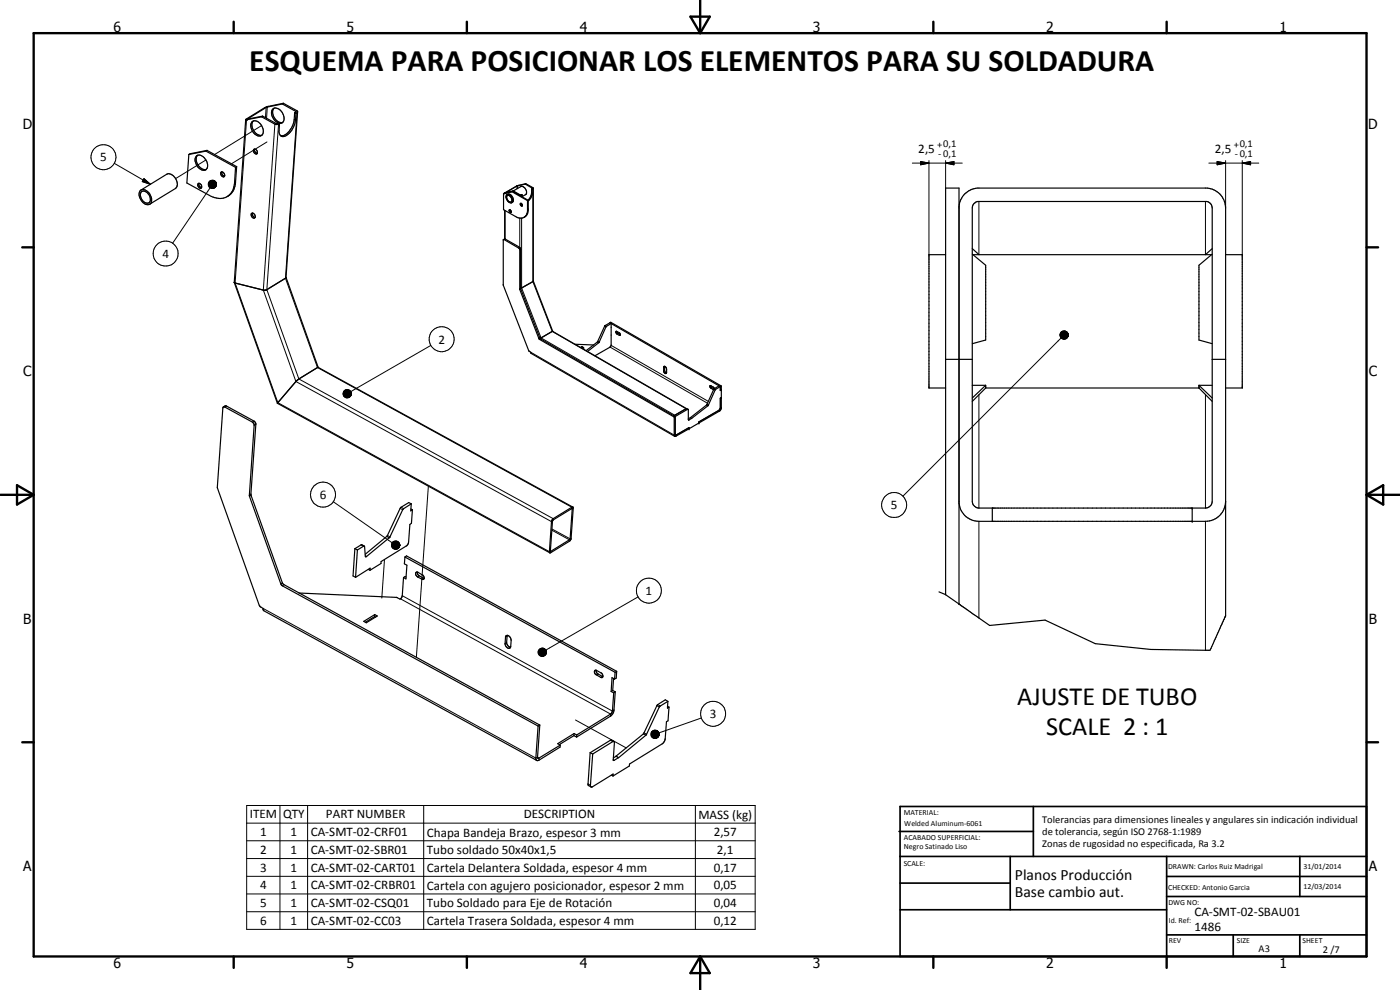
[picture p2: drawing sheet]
<svg xmlns="http://www.w3.org/2000/svg" width="420mm" height="297mm" viewBox="0 0 420 297" stroke-linecap="round" stroke-linejoin="round" font-family="sans-serif">
<g fill="none" stroke="#000" stroke-width=".35">
<path d="M73.7 35.9l-3.4 48.9M74.3 35.7h-.1M76 36.3a2.88 2.88 0 0 1 2.6 4.3M76 36.3a1.82 1.82 0 0 0-.4 2.7 2.66 2.66 0 0 0 2.6 1.8l.4-.2M76 36.3a2.9 2.9 0 0 0 2.6 4.3M78.5 35.1l4 2.2h.9l.5-.3M78.5 35.1l-4.8 .8M78.8 34.8l4.1 2.3 .6-.3M78.8 34.8l-.3 .3M78.8 34.8l-4.6 .9M80.2 32.1l-5.9 3.6M80.2 32.1h.1"/>
<path d="M82.2 32.5a2.88 2.88 0 0 0 2.7 4.2M83.5 36.9a2.96 2.96 0 0 1-1.6-4.2 2.27 2.27 0 0 1 3 1.5 1.75 1.75 0 0 1-.6 2.8h-.6M83.5 36.8l.4 .2M83.9 37l-.2 2.5 .6 1.3M84.7 31.2l4.1 2.2-.4 .4M84.7 31.2l-4.5 .9M85 31l4.2 2.3 .1 .3-.5 .4M85 31l-.3 .2M85 31l-5.6 1.3-5.7 3.6M88.4 33.8a7.4 7.4 0 0 1-2.2 6.2l-.9 .6-1.1 .1M88.4 33.8l.4 .2M88.8 34l-.1 2.1a5.6 5.6 0 0 1-3.7 4.9l-.7-.2"/>
<path d="M89.3 33.6l-3.5 49.6M42.1 57.1a2.25 2.25 0 0 1 3.2 1.8 1.55 1.55 0 0 1-.4 2.4 1.55 1.55 0 0 1-2.2-.8 2.59 2.59 0 0 1-.6-3.4zM42.3 57l7.7-4.7a2.78 2.78 0 0 1 3.2 3.4l-.5 .9-7.8 4.7M42.4 57.6a1.9 1.9 0 0 1 2.7 1.8 1.16 1.16 0 0 1-.5 1.5 1.16 1.16 0 0 1-1.6-.5 2.45 2.45 0 0 1-.6-2.8zM56.7 46.4l-.6 8.5 6.8 3.7a4.9 4.9 0 0 0 7.7-3.3l.4-5.3M59 46.8a2.26 2.26 0 0 1 3 1.5 1.75 1.75 0 0 1-.7 2.8 2.99 2.99 0 0 1-2.3-4.3zM59.3 46.6a2.9 2.9 0 0 0 2.6 4.2M59.7 55a1 1 0 0 0 .8 1.3M59.7 55h-.1a.81 .81 0 0 0-.1 1 .81 .81 0 0 0 1 .3M59.7 55a1.02 1.02 0 0 1 .8 1.3M61.8 45.3l-5.1 1.1M61.8 45.3l8.9 4.9"/>
<path d="M62.1 45.1l-5.4 1.3M62.1 45.1l-.3 .2M62.1 45.1l8.9 4.9M66.6 51.6a1.07 1.07 0 0 0 .8 1.3M66.6 51.6a.77 .77 0 0 0-.2 1 .77 .77 0 0 0 1 .3M66.6 51.6a1.02 1.02 0 0 1 .8 1.3M68.6 58.8l-.4 .2M70.7 50.2l-.5 5.8-.3 1.1-1.2 1.5M71 50l-.3 .2M76.1 44.9a.79 .79 0 0 1 1 .3 .79 .79 0 0 1-.2 1 1.04 1.04 0 0 1-.8-1.3zM76.4 44.7a1.05 1.05 0 0 0 .8 1.3M151.1 58.1v4.8l3.6 2a2.35 2.35 0 0 0 2.5 .4 2.35 2.35 0 0 0 1.3-2.2v-3"/>
<path d="M151.5 57.9v.1M151.5 57.9h.1M151.6 57.8l-.1 .1M151.8 57.8h.1M152 58.5a1.57 1.57 0 0 1 1.6 .7 1.57 1.57 0 0 1 0 1.6 1.68 1.68 0 0 1-1.6-2.3zM152.1 58.8l.1-.1a1.17 1.17 0 0 1 1.4 1.2v.4a1.02 1.02 0 0 1-1.1 0 1.02 1.02 0 0 1-.5-1.1zM152.1 58.4a1.16 1.16 0 0 1 1.8 .9l.2 .9-.6 .6M153.7 57.5l-2.6 .6M153.7 57.5l4.6 2.7M153.9 57.4l2.2 1.3 .6-.2M153.9 57.4l-2.4 .5M153.9 57.4l-2.8 .7"/>
<path d="M153.9 57.4l-.2 .1M153.9 57.4l4.6 2.7M154 57.3l2.2 1.2h.5M154 57.3l-.1 .1M154 57.3l-2.2 .5M156.4 55.9l-.1 .1M156.4 55.9a1.67 1.67 0 0 1 1.4 2.4M156.4 55.9l-2.3 1.4M156.7 58.5v.6M157.6 55.2l2.2 1.3M157.6 55.2l-2.5 .6-3.3 2M157.8 55.1l2.3 1.4v27.9l-3.9 2.1"/>
<path d="M157.8 58.3l-.1 .1M157.8 55.1l-.2 .1M157.8 55.1l-2.7 .7-3.5 2M157.8 58.3l-1.1 .7M159.5 56.7v1.7l-1.1 1.7M159.5 56.7l.2 .1M159.7 56.8l-.1 2-1.1 1.5M159.8 56.5h.1M159.8 56.5l-.3 .2M160.1 56.6l-.4 .2M75.5 64.1a.77 .77 0 0 1 1 .3 .77 .77 0 0 1-.4 1l-.7-.6zM75.8 63.9v.8l.7 .6"/>
<path d="M151.1 71.9l4.8 2.8 .1 12.2 5.8 14.9 40.5 23.3M151.1 71.9l-.1 13.7 7.7 19.7 .7 .7 43.1 24.9M151.5 71.7l4.5 2.5 .2 .4v11.9M151.5 71.7l-.4 .2M151.5 63.1v8.6M152.9 63a.42 .42 0 0 1 .4 .2 .42 .42 0 0 1-.1 .6l-.3-.3zM152.9 63h-.1M153 62.9l.4 .8M153.2 63l.2 .4M156.2 61a.49 .49 0 0 1 .5 .3 .49 .49 0 0 1-.1 .5l-.4-.3zM156.4 61l.1 .5 .2 .2M157.7 64.9l-.4 .3"/>
<path d="M158.3 60.2v3.5l-.7 1.2M158.5 60.1l-.2 .1M283.8 76.4h-5v40h5M287.8 61.9a6 6 0 0 1 5.5-5.5h69a6 6 0 0 1 5.5 6v122.5l-4.7 10.2-17.8-.2-16.6-1.8-15.1-7-16.6 1.6-9.2-6.4v-124.9h-4v122M291.8 76.2l4 3.4v22.4l-4 1.1M291.8 74.6l2 1.8M292 76.4h71.5M292.4 61l1.1-.5h68.6a1.99 1.99 0 0 1 1.7 1.9v88a2.07 2.07 0 0 1-2 2h-68a2.09 2.09 0 0 1-2-2v-88l.1-.6zM363.8 74.6l-2 1.8M363.8 76.2l-4 3.4v22.4l4 1.1M367.8 76.4h5v40h-5M70.3 84.8l13 36.2"/>
<path d="M85.8 83.2l-5.8 3.8-.6 .1-9.1-2.3M85.8 83.2l9.7 27M156.2 86.5l5.9 15.1M160.1 84.3l5.8 15.1M165.9 99.4l-3.8 2.2M165.9 99.4h.1M165.9 99.4l40.1 23.2M183 96.9l33.2 19.1M183 96.9l.3-.2 33.2 19.1M183 96.9l-1.5 .9-2.1 4.7-3.5 2.7M183 96.9l.4 .2M183.4 97.1v6.5l-.2 .4-4.6 2.7"/>
<path d="M183.4 97.1l-1.5 .9-2.1 4.7-3.5 2.8M184.9 99.4l1.1 .5 .1 .7-1-.4zM185.1 99.4l.2 .5 .9 .6M95.5 110.2l-6.4 4-5.8 6.8M95.5 110.2l76.4 41.9M162.1 101.6l40.5 23.4M172.6 103.3l5.5 .2M174.7 104l-.5 .2M174.7 104h.1M174.7 104l.4 .3M175.1 104.3l.1 .5M175.1 104.3l-.5 .1"/>
<path d="M199.2 110a.68 .68 0 0 1 .9 .7v1.1l-.3 .3-.6-.5zM199.5 109.9v1.4l.5 .6M213.3 115.7l.1 .4 .9 .6M214.1 116.9h.1M214.3 116.6l-2.2 4.9-5.5 4.1M214.4 116.6l-.4-.5-.9-.4v.5l1 .7M216.2 116v1.2l.3-.2M216.2 116l-1.5 .8-2.2 5-5.8 4.2-.2-3.1M216.2 116l-.4-.2-1.5 .8M216.5 115.8v6.5l-.2 .6-.2 .4-6.3 3.6M216.5 119.3l-.3 .2-.1 3.4M216.5 117l-.3 .1"/>
<path d="M216.5 115.8l-.3 .2M283.8 107.8h8M291.8 115.6h4M295.8 116.4h64M295.8 115.6l-4 3.8M295.8 115.6v.8M295.8 116.4l-4 4M359.8 115.6h4M359.8 115.6v.8M359.8 115.6l4 3.8M359.8 116.4l4 4M363.8 107.8h4"/>
<path d="M67 122.1l.5-.3h.5l8.3 4.6 .4 .6-1.4 21.6 9.7 26.6 77 42.4M67.1 122.1l8.7 4.6 .4 .6-1.4 21.5 9.6 26.7 77.1 42.3M67.1 122.1l-.2 .3-1.7 23.9 12.8 35.6 .9 .6 .3 .8 81.9 44.9M83.3 121h.1M83.3 121l81.7 44.9M202.3 125.1v5.6l.2 .2M202.6 125v5.3l.3 .2M202.6 125l-.3 .1M202.6 125v5.3l.2 .2M202.6 130.4l.2 .1M203 130.5h-.1M205.9 122.6l-3.4 2"/>
<path d="M205.9 122.6l.6 .3M205.9 122.6l-3.6 2.2 .3 .2M206.5 122.9l-3.9 2.1M206.8 128.7l-4.3 2.2M206.8 128.7v-.4l-3.9 2.3M209.8 126.9l-3 1.8M216.1 122.9l-6.3 3.7v.3M216.1 122.8l-6.3 3.8M216.2 122.5l-.1 .3M123.3 152.7l.5 .3M123.4 151.2l-2.5 1.8-3.9 8.2-7.1 5.8-.3-.1-.3-3M123.4 151.2l-.7-.4-2.5 1.6-4 8.4-6.6 5.5"/>
<path d="M123.4 151.2l-.1 2.1 .5-.3M123.8 153l-.3 4-.5 .4-.4 5.2-.3 .8-7.9 5.1-.1 .6-3.3 2M165.9 155.7l6-3.6-.5 9.7-.5 .6-5.9 3.5-.1-.4 .6-9.1zM171.7 152.6l-5.7 3.4-.2 .3-.5 9.1M171.7 152.6h.1M171.7 152.6v.1M171.7 152.7l-.6 9.1-5.8 3.6M171.7 152.7h.1M297.8 152.4v4M357.8 152.4v4M367.8 150.4a6.1 6.1 0 0 1-6 6h-68a6 6 0 0 1-6-5.4M106.5 164.6l-.6 8.2 .8 .4"/>
<path d="M106.5 164.6l.8 .4M107.3 165l-.6 8.2M109.3 163.9l-.9-.5-1.9 1.2M109.3 163.9l-2 1.1M110.6 170.9l.4 .2M111 171.1l.1-.6-4.4 2.7M121.1 173.3l-.4 5.4-.1 .6-.6 .4-1-.5-29.3-1.3M121.5 167.1l-.1 2.1 .7 .4-.3 4.1-.7-.4M121.5 167.1l63.1 34.6M121.5 167.1l.5-.3 63.1 34.6M121.9 173.1l-.3-.1-.5 .3M124.8 171.7h.6l1.5 .9 .3 .5v.6l-.4 .2-1.5-.8-.5-.6z"/>
<path d="M125.3 171.7v.5l.3 .5 1.7 .9M165.3 165.4h.1M281.8 177.6l1.9 .8M283.7 178.4h.1M283.8 178.4l4 2.8M109.2 186.4l3.3-2 .7 .4-3.3 2.1zM112.4 185l-2.7 1.7M112.4 185l.3 .2M112.5 184.4l-.1 .6M151.8 190.8a1.17 1.17 0 0 1 1.6 1.4l-.1 1.8a.81 .81 0 0 1-.9 .5 .81 .81 0 0 1-.7-.8zM152.3 190.6l-.3 2.1a1.68 1.68 0 0 0 1.2 1.5M367.8 184.8h.1"/>
<path d="M161.5 217.8l-.7 9.7 .1 .5 .3 .2 .5-.1 6.4-3.9v-.6M162 217.6l-.6 9.9h.2l6.5-3.9M162 217.6l-.5 .2M178.5 201.2l.4-.1 1.5 .8a.85 .85 0 0 1 .2 1.4l-1.6-.8a.97 .97 0 0 1-.5-1.3zM178.9 201.1l.1 .5a3.2 3.2 0 0 0 1.9 1.4M183.4 207.5l.8 .4M183.9 207.2l-.5 .3M183.9 207.2l.7 .4M184.1 203.6l-.2 3.6M184.2 207.9l-.4 5.5-.4 .8-10.3 6.3M184.4 203.8l-.7-.5-.3 4.2M184.6 201.7l-.2 2.1"/>
<path d="M184.6 207.6l-.3 5.4-.7 1.5-10.6 6.6M184.6 207.6l-.4 .3M185.1 201.4l-.2 2.1-.5 .3M185.1 201.4l-.5 .3M200.3 211.9l.5 .3M200.4 210.4l-2.5 1.7-4.1 8.5-8.1 6.7-1.6 .8 .3-5.3-.2-.4-6.3 3.8M200.4 210.4l-.7-.4-2.5 1.6-4.1 8.6-9 7.2M200.4 210.4l-.1 2.1 .5-.3M200.8 212.2l-.3 4.1-.5 .2-.4 5.2-.5 1.2-10.2 6.3v.6l-4.9 3M172.2 220.7l.8 .4M172.2 220.7l-4.3 2.7M172.3 220.1l-4.9 3 .7 .5"/>
<path d="M172.3 220.1l.8 .4M172.3 220.1l-.1 .6M173.1 220.5l-.1 .6M177.1 225.8l.8 .4M177.1 225.8l-.6 9.7 .9 .6M177.9 226.2l-.7 9.8 .6 .1 6.2-3.9v.6M183.5 232.6l.5 .2M184.2 222.5l-.9-.5-6.2 3.8"/>
</g>
<g fill="#000">
<circle cx="73.7" cy="35.9" r=".18"/>
<circle cx="74.2" cy="35.7" r=".18"/>
<circle cx="151.5" cy="57.9" r=".18"/>
<circle cx="151.8" cy="57.8" r=".18"/>
<circle cx="216.5" cy="119.3" r=".18"/>
<circle cx="216.5" cy="117" r=".18"/>
<circle cx="202.3" cy="124.8" r=".18"/>
<circle cx="206.8" cy="128.7" r=".18"/>
<circle cx="209.8" cy="126.9" r=".18"/>
<circle cx="357.8" cy="152.4" r=".18"/>
<circle cx="357.8" cy="156.4" r=".18"/>
</g>
<g fill="none" stroke="#000" stroke-width=".3">
<path d="M74 35.9l-3.4 49 12.8 35.9 81.5 44.7M74.3 35.7h.1M78.5 37.7l-14.1 8.7M79.9 32.3l-.2 3M80.2 32.1l-.2 3.4M82.5 37.3l-3.5 49.7 9.8 27.5 76.7 42M83.6 37.3l-3.5 49.6 9.6 26.8 76.3 41.9M88.3 35.9l.4 .2M88.7 33.4v.3M89.1 33.8l-3.4 49.7 9.6 26.8 76.3 41.9M34.3 49l10.8 6.3M43.2 53.6l1.9 1.7-2.4-.8z"/>
<path d="M61.8 48l-9.1 5.6M62.5 55.2l2.5 .1-2.5 .2zM62.5 55.5l2.5-.2-2.4 .4zM62.5 55.3h2.5M62.6 54.9l2.4 .4-2.5-.1zM62.6 55.7l2.4-.4-2.3 .7zM62.7 54.7l2.3 .6-2.4-.4zM62.7 56l2.3-.7-2.2 .9zM62.8 54.4l.2-.1 2 1zM62.8 54.4l2.2 .9-2.3-.6zM62.8 56.2l2.2-.9-2 1zM63 54.3l.3-.2 1.7 1.2z"/>
<path d="M63 56.3l2-1-1.7 1.2zM63.1 56.3l-11.3 16.7M63.3 54.1h.2l1.5 1.2zM63.3 56.5l1.7-1.2-1.5 1.3zM63.5 54.1h.3l1.2 1.2zM63.5 56.6l1.5-1.3-1.2 1.3zM63.8 54.1h.3l.9 1.2zM64.1 54.1l.9 1.2zM64.3 54.2l.7 1.1zM64.5 54.4l.5 .9zM64.7 54.6l.3 .7zM64.9 54.8l.1 .5z"/>
<path d="M65 55.3l-.9 1.2-.3 .1zM65 55.3l-.7 1.1-.2 .1zM65 55.3l-.7 1.1zM65 55.3l-.5 1zM65 55.3l-.3 .7zM65 55.3l-.1 .5zM65 55.3v.3zM70.7 54.7l-.3 .2M80.1 42.6l-10.6 6.5M151.8 57.8h.1M155.1 55.8v.8M155.4 55.8v.8"/>
<path d="M156.5 58.6v.4M159.5 57.8l.2 .1M159.7 56.4v.2M159.9 56.7v27.8l5.8 14.9 40.6 23.5M273.8 48.9h15M276.3 48.5l2.5 .4-2.5 .5zM278.8 48.2v28.2M283.8 48.9l2.5-.4v.9zM283.8 48.2v8.2M362.8 48.9h15M365.3 48.5l2.5 .4-2.5 .5zM367.8 48.2v14.2"/>
<path d="M372.8 48.9l2.5-.4v.9zM372.8 48.2v28.2M151.6 63.2v8.5l-.3 .2M156 65.4v8.8l-.4 .2M156.2 74.8l-.2 .1M156.5 61.1v.5M156.5 65.4v21l5.9 15 40.1 23.2M158.5 62.7l-.2 .2M293.8 60.5v15.9M361.8 60.5v15.9M156.2 86.5l-.2 .2M156.3 86.7l-.3 .2"/>
<path d="M181.5 97.8l.4 .3M181.6 97.7l.4 .2M185.5 100l-.4 .2M318.3 99.9l2.3 .6-2.4-.4zM318.4 99.7l.2-.2 2 1zM318.4 99.7l2.2 .8-2.3-.6zM318.6 99.5l.3-.1 1.7 1.1zM318.9 99.4l.2-.1 1.5 1.2zM319.1 99.3h.3l1.2 1.2zM319.4 99.3h.3l.9 1.2zM319.7 99.3l.9 1.2zM319.9 99.4l.7 1.1z"/>
<path d="M320.2 99.6l.4 .9zM320.3 99.7l.3 .8zM320.5 100l.1 .5zM102.9 118l2.5 .2-2.5 .1zM102.9 118.3l2.5-.1-2.4 .3zM102.9 118.2h2.5M103 117.7l2.4 .5-2.5-.2zM103 118.5l2.4-.3-2.3 .6zM103.1 117.5l2.3 .7-2.4-.5zM103.1 118.8l2.3-.6-2.1 .8zM103.3 117.3l.2-.2 1.9 1.1zM103.3 117.3l2.1 .9-2.3-.7z"/>
<path d="M103.3 119l2.1-.8-1.9 1zM103.5 117.1l.2-.1 1.7 1.2zM103.5 119.2l1.9-1-1.7 1.1zM103.7 117l.3-.1 1.4 1.3zM103.7 119.3l1.7-1.1-1.4 1.2zM104 116.9h.3l1.1 1.3zM104 119.4l1.4-1.2-1.1 1.2zM104.3 116.9l1.1 1.3zM104.5 117h.3l.6 1.2zM104.8 117l.6 1.2zM105 117.2l.4 1zM105.2 117.4l.2 .8z"/>
<path d="M105.3 117.6l.1 .6zM105.4 118.2l-.9 1.1-.2 .1zM105.4 118.2l-.9 1.1zM105.4 118.2l-.6 1.1zM105.4 118.2l-.4 .9zM105.4 118.2l-.2 .7zM105.4 118.2l-.1 .5zM105.4 118.2v.2zM129.3 103.6l-24 13.9M159.2 105.7l43.1 24.9 .3-.3M162 101.3l-.3 .2M162.3 101.7l-.3 .2"/>
<path d="M174.6 104.1l.4 .2M179.3 102.6l.4 .2M179.4 102.4l.4 .3M183.1 104.1l29.2 16.9M183.4 103.6l29.2 16.8M186.1 100.4l-.3 .2M199.5 111.1l-.3 .2M199.5 110.1l-.3 .1M213.6 116.3l-.3 .2M214 116.9l.2-.1 .4 .2M214.4 116.6l.4 .2M293.8 118.4v34"/>
<path d="M318.1 100.4l2.5 .1-2.5 .1zM318.1 100.6l2.5-.1-2.4 .4zM318.1 100.5h2.5M318.2 100.1l2.4 .4-2.5-.1zM318.2 100.9l2.4-.4-2.3 .7zM318.3 101.2l2.3-.7-2.2 .9zM318.4 101.4l2.2-.9-2 1.1zM318.5 101.4l-47.5 47.5M318.6 101.6l2-1.1-1.7 1.2zM318.9 101.7l1.7-1.2-1.5 1.3zM319.1 101.8l1.5-1.3-1.2 1.3zM320.6 100.5l-.9 1.2-.3 .1z"/>
<path d="M320.6 100.5l-.7 1.1-.2 .1zM320.6 100.5l-.7 1.1zM320.6 100.5l-.4 1zM320.6 100.5l-.3 .8zM320.6 100.5l-.1 .5zM320.6 100.5v.3zM361.8 118.4v34M68 121.8l-.5 .3M76.3 126.4l-.5 .3M76.8 127.3l-.5 .3M202.6 130.2h.1M202.9 130.5v.4"/>
<path d="M206.6 125.9l.2 .1M207.2 125.3l.3 .3M207.2 125.3l.4 .2M212 121.5l.5 .3M212.2 121.3l.4 .3M215.8 123l.1 .1M215.9 123.1v.3M216.1 122.5l.1 .1M216.5 122.3l-.3 .3M75.3 148.3l-.5 .3M75.3 148.6l-.4 .3M100 150.5l17.7 12.4"/>
<path d="M120.1 152.5l.8 .5M120.4 152.2l.7 .4M128.6 145.9l-3.6 51.3M165.6 159.1l5.3 2.9M165.6 158.7l5.5 3M171.6 152.6l.1 .1M293.8 156.4v29M361.8 156.4v38.7M84.7 174.9l-.4 .3M85.2 175.4l-.5 .4M108.4 163.5l.7 .4M109.6 166.8l.4 .2"/>
<path d="M115.4 167.9l-.8 11.6M116.1 161l.7 .4M116.3 160.7l.7 .4M117.5 163.4l2.5 .2-2.5 .1zM117.5 163.7l2.5-.1-2.5 .4zM117.5 163.6h2.5M117.5 163.2l2.5 .4-2.5-.2zM117.5 164l2.5-.4-2.4 .6zM117.6 162.9l2.4 .7-2.5-.4zM117.6 164.2l2.4-.6-2.2 .8zM117.8 162.7l.2-.2 2 1.1zM117.8 162.7l2.2 .9-2.4-.7z"/>
<path d="M117.8 164.4l2.2-.8-2 1zM118 162.5l.3-.1 1.7 1.2zM118 164.6l2-1-1.7 1.1zM118.3 162.4l.2-.1 1.5 1.3zM118.3 164.7l1.7-1.1-1.5 1.2zM118.5 162.3h.3l1.2 1.3zM118.5 164.8l1.5-1.2-1.2 1.2zM118.8 162.3h.3l.9 1.3zM119.1 162.3l.9 1.3zM119.3 162.5l.7 1.1zM119.5 162.6l.5 1zM119.7 162.8l.3 .8z"/>
<path d="M119.8 163l.2 .6zM120 163.6l-.9 1.2h-.3zM120 163.6l-.7 1.1-.2 .1zM120 163.6l-.7 1.1zM120 163.6l-.5 .9zM120 163.6l-.3 .7zM120 163.6l-.2 .5zM120 163.6v.2zM120.2 179.7l63 34.5v.7M120.7 178.7l63.1 34.7 .5-.4M125.8 172.8l-.5 .3M127.1 173.5l-.5 .3"/>
<path d="M165.2 165.4h.1M191.5 179.1l-27.7 16M78.9 182.5l81.9 45 .5-.3M152 192.7l-.4 .3M152.2 190.9l-.5 .3M161.5 195.6l2.5 .1-2.5 .1zM161.5 195.8l2.5-.1-2.5 .4zM161.5 195.7h2.5M161.5 195.3l2.5 .4-2.5-.1zM161.5 196.1l2.5-.4-2.3 .6zM161.7 195.1l2.3 .6-2.5-.4zM161.7 196.3l2.3-.6-2.2 .9z"/>
<path d="M161.8 194.9l.2-.2 2 1zM161.8 194.9l2.2 .8-2.3-.6zM161.8 196.6l2.2-.9-2 1zM162 194.7l.3-.1 1.7 1.1zM162 196.7l2-1-1.7 1.1zM162.3 194.6l.2-.1 1.5 1.2zM162.3 196.8l1.7-1.1-1.5 1.2zM162.5 194.5l.3-.1 1.2 1.3zM162.5 196.9l1.5-1.2-1.2 1.3zM162.8 194.4l.3 .1 .9 1.2zM163.1 194.5l.9 1.2zM163.3 194.6l.7 1.1z"/>
<path d="M163.5 194.7l.5 1zM163.7 194.9l.3 .8zM163.9 195.2l.1 .5zM164 195.7l-1.2 1.3zM164 195.7l-.9 1.2zM164 195.7l-.7 1.1zM164 195.7l-.5 .9zM164 195.7l-.3 .8zM164 195.7l-.1 .5zM164 195.7l-.1 .3zM172.7 216l15.2 8.4M179.5 202.2l-.5 .3"/>
<path d="M180.8 202.9l-.5 .3M193.3 219.9l.7 .4M195.4 219.9l2.4 .4-2.4-.1zM195.5 219.7l2.3 .6-2.4-.4zM195.7 219.5l.2-.2 1.9 1zM195.7 219.5l2.1 .8-2.3-.6zM195.9 219.3l.2-.1 1.7 1.1zM196.1 219.2l.3-.1 1.4 1.2zM196.4 219.1h.2l1.2 1.2zM196.6 219.1h.3l.9 1.2zM196.9 219.1l.3 .1 .6 1.1zM197.1 211.8l.8 .3"/>
<path d="M197.2 219.2l.6 1.1zM197.4 219.4l.4 .9zM197.4 211.4l.8 .4M197.6 219.6l.2 .7zM197.7 219.8l.1 .5zM210.5 215.4l-12.7 4.5M161.3 227.2l.4 .3v.6M176.5 235.2l.7 .4M183.2 222.1l.7 .4M184.1 228l.2 .1M184.9 226.9l.7 .4M184.9 226.9l.8 .4"/>
<path d="M193.1 220.2l.7 .4M195.4 220.2l2.4 .1-2.4 .2zM195.4 220.5l2.4-.2-2.4 .4zM195.4 220.3h2.4M195.4 220.7l2.4-.4-2.3 .7zM195.5 221l2.3-.7-2.1 .9zM195.7 221.2l2.1-.9-1.9 1.1zM195.9 221.4l1.9-1.1-1.7 1.2zM196.1 221.5l1.7-1.2-1.4 1.2zM196.4 221.5l1.4-1.2-1.2 1.3zM197.8 220.3l-.9 1.2-.3 .1zM197.8 220.3l-.9 1.2z"/>
<path d="M197.8 220.3l-.6 1.1zM197.8 220.3l-.4 1zM197.8 220.3l-.2 .8zM197.8 220.3l-.1 .6zM197.8 220.3v.3zM74 241.7h152.6v37.1h-152.6zM74 247h152.6M74 252.3h152.6M74 257.6h152.6M84 241.7v37.1M92.3 241.7v37.1M127.2 241.7v37.1"/>
<path d="M208.7 241.7v37.1M74 262.9h152.6M74 268.2h152.6M74 273.6h152.6"/>
<circle cx="31" cy="47.2" r="3.7"/>
<circle cx="49.7" cy="76.1" r="3.8"/>
<circle cx="132.5" cy="101.8" r="3.7"/>
<circle cx="96.9" cy="148.4" r="3.8"/>
<circle cx="268.3" cy="151.5" r="3.8"/>
<circle cx="194.7" cy="177.2" r="3.7"/>
<circle cx="214" cy="214.2" r="3.8"/>
</g>
<g fill="none" stroke="#000" stroke-width=".71">
<path d="M10.1 9.9h400v277.1h-400zM70.1 6.5v3.4M140.1 6.5v3.4M207.2 5h5.8l-2.9 4.9zM210.1 0v9.9M280.1 6.5v3.4M350.1 6.5v3.4M6.7 74.2h3.4M410.1 74.2h3.5M.1 148.5h10M5.1 145.6l5 2.9-5 2.9zM410.1 148.5h10"/>
<path d="M410.1 148.5l5-2.9v5.8zM6.7 222.7h3.4M410.1 222.7h3.5M70.1 287v3.4M140.1 287v3.4M210.1 287v10M210.1 287l2.9 5h-5.8zM280.1 287v3.4M350.1 287v3.4"/>
</g>
<g fill="none" stroke="#000" stroke-width=".51">
<path d="M269.8 249.5h40.3M270.1 242h140v45h-140zM270.1 257h140M303.2 257v16M310.1 242v15M350.1 257v30M390.1 257v12M270.1 265h33.1M270.1 273h80M350.1 269h60M350.1 263h60M350.1 280.5h60"/>
<path d="M370.1 280.5v6.5M390.1 280.5v6.5"/>
</g>
<g fill="#000">
<path d="M43.2 53.6l1.9 1.7-2.4-.8zM64.9 54.8l.1 .5zM64.7 54.6l.3 .7zM64.5 54.4l.5 .9zM64.3 54.2l.7 1.1zM64.1 54.1l.9 1.2zM63.8 54.1h.3l.9 1.2zM63.5 54.1h.3l1.2 1.2zM63.3 54.1h.2l1.5 1.2zM63 54.3l.3-.2 1.7 1.2zM62.8 54.4l.2-.1 2 1zM62.8 54.4l2.2 .9-2.3-.6z"/>
<path d="M62.7 54.7l2.3 .6-2.4-.4zM62.6 55.7l2.4-.4-2.3 .7zM62.7 56l2.3-.7-2.2 .9zM62.8 56.2l2.2-.9-2 1zM63 56.3l2-1-1.7 1.2zM63.3 56.5l1.7-1.2-1.5 1.3zM63.5 56.6l1.5-1.3-1.2 1.3zM65 55.3l-.9 1.2-.3 .1zM65 55.3l-.7 1.1-.2 .1zM65 55.3l-.7 1.1zM65 55.3l-.5 1zM65 55.3l-.3 .7z"/>
<path d="M65 55.3l-.1 .5zM65 55.3v.3zM276.3 48.5l2.5 .4-2.5 .5zM283.8 48.9l2.5-.4v.9zM365.3 48.5l2.5 .4-2.5 .5zM372.8 48.9l2.5-.4v.9zM105.3 117.6l.1 .6zM105.2 117.4l.2 .8zM105 117.2l.4 1zM104.8 117l.6 1.2zM104.5 117h.3l.6 1.2zM104.3 116.9l1.1 1.3z"/>
<path d="M104 116.9h.3l1.1 1.3zM103.7 117l.3-.1 1.4 1.3zM103.5 117.1l.2-.1 1.7 1.2zM103.3 117.3l.2-.2 1.9 1.1zM103.3 117.3l2.1 .9-2.3-.7zM103.1 117.5l2.3 .7-2.4-.5zM103 118.5l2.4-.3-2.3 .6zM103.1 118.8l2.3-.6-2.1 .8zM103.3 119l2.1-.8-1.9 1zM103.5 119.2l1.9-1-1.7 1.1zM103.7 119.3l1.7-1.1-1.4 1.2zM104 119.4l1.4-1.2-1.1 1.2z"/>
<path d="M105.4 118.2l-.9 1.1-.2 .1zM105.4 118.2l-.9 1.1zM105.4 118.2l-.6 1.1zM105.4 118.2l-.4 .9zM105.4 118.2l-.2 .7zM105.4 118.2l-.1 .5zM105.4 118.2v.2zM320.5 100l.1 .5zM320.3 99.7l.3 .8zM320.2 99.6l.4 .9zM319.9 99.4l.7 1.1zM319.7 99.3l.9 1.2z"/>
<path d="M319.4 99.3h.3l.9 1.2zM319.1 99.3h.3l1.2 1.2zM318.9 99.4l.2-.1 1.5 1.2zM318.6 99.5l.3-.1 1.7 1.1zM318.4 99.7l.2-.2 2 1zM318.4 99.7l2.2 .8-2.3-.6zM318.3 99.9l2.3 .6-2.4-.4zM318.2 100.9l2.4-.4-2.3 .7zM318.3 101.2l2.3-.7-2.2 .9zM318.4 101.4l2.2-.9-2 1.1zM318.6 101.6l2-1.1-1.7 1.2zM318.9 101.7l1.7-1.2-1.5 1.3z"/>
<path d="M319.1 101.8l1.5-1.3-1.2 1.3zM320.6 100.5l-.9 1.2-.3 .1zM320.6 100.5l-.7 1.1-.2 .1zM320.6 100.5l-.7 1.1zM320.6 100.5l-.4 1zM320.6 100.5l-.3 .8zM320.6 100.5l-.1 .5zM320.6 100.5v.3zM119.8 163l.2 .6zM119.7 162.8l.3 .8zM119.5 162.6l.5 1zM119.3 162.5l.7 1.1z"/>
<path d="M119.1 162.3l.9 1.3zM118.8 162.3h.3l.9 1.3zM118.5 162.3h.3l1.2 1.3zM118.3 162.4l.2-.1 1.5 1.3zM118 162.5l.3-.1 1.7 1.2zM117.8 162.7l.2-.2 2 1.1zM117.8 162.7l2.2 .9-2.4-.7zM117.6 162.9l2.4 .7-2.5-.4zM117.5 164l2.5-.4-2.4 .6zM117.6 164.2l2.4-.6-2.2 .8zM117.8 164.4l2.2-.8-2 1zM118 164.6l2-1-1.7 1.1z"/>
<path d="M118.3 164.7l1.7-1.1-1.5 1.2zM118.5 164.8l1.5-1.2-1.2 1.2zM120 163.6l-.9 1.2h-.3zM120 163.6l-.7 1.1-.2 .1zM120 163.6l-.7 1.1zM120 163.6l-.5 .9zM120 163.6l-.3 .7zM120 163.6l-.2 .5zM120 163.6v.2zM163.9 195.2l.1 .5zM163.7 194.9l.3 .8zM163.5 194.7l.5 1z"/>
<path d="M163.3 194.6l.7 1.1zM163.1 194.5l.9 1.2zM162.8 194.4l.3 .1 .9 1.2zM162.5 194.5l.3-.1 1.2 1.3zM162.3 194.6l.2-.1 1.5 1.2zM162 194.7l.3-.1 1.7 1.1zM161.8 194.9l.2-.2 2 1zM161.8 194.9l2.2 .8-2.3-.6zM161.7 195.1l2.3 .6-2.5-.4zM161.5 196.1l2.5-.4-2.3 .6zM161.7 196.3l2.3-.6-2.2 .9zM161.8 196.6l2.2-.9-2 1z"/>
<path d="M162 196.7l2-1-1.7 1.1zM162.3 196.8l1.7-1.1-1.5 1.2zM162.5 196.9l1.5-1.2-1.2 1.3zM164 195.7l-1.2 1.3zM164 195.7l-.9 1.2zM164 195.7l-.7 1.1zM164 195.7l-.5 .9zM164 195.7l-.3 .8zM164 195.7l-.1 .5zM164 195.7l-.1 .3zM197.7 219.8l.1 .5zM197.6 219.6l.2 .7z"/>
<path d="M197.4 219.4l.4 .9zM197.2 219.2l.6 1.1zM196.9 219.1l.3 .1 .6 1.1zM196.6 219.1h.3l.9 1.2zM196.4 219.1h.2l1.2 1.2zM196.1 219.2l.3-.1 1.4 1.2zM195.9 219.3l.2-.1 1.7 1.1zM195.7 219.5l.2-.2 1.9 1zM195.7 219.5l2.1 .8-2.3-.6zM195.5 219.7l2.3 .6-2.4-.4zM195.4 220.7l2.4-.4-2.3 .7zM195.5 221l2.3-.7-2.1 .9z"/>
<path d="M195.7 221.2l2.1-.9-1.9 1.1zM195.9 221.4l1.9-1.1-1.7 1.2zM196.1 221.5l1.7-1.2-1.4 1.2zM196.4 221.5l1.4-1.2-1.2 1.3zM197.8 220.3l-.9 1.2-.3 .1zM197.8 220.3l-.9 1.2zM197.8 220.3l-.6 1.1zM197.8 220.3l-.4 1zM197.8 220.3l-.2 .8zM197.8 220.3l-.1 .6zM197.8 220.3v.3z"/>
</g>
<path d="M62.5 55.1h2.5M102.9 118.3h2.5M318.1 100.3h2.5M117.5 163.8h2.5M161.5 195.5h2.5M161.5 195.9h2.5M195.4 220.5h2.4" fill="none" stroke="#000" stroke-width=".38"/>
<path d="M62.5 55.5h2.5M102.9 117.9h2.5M318.1 100.7h2.5M117.5 163.4h2.5M195.4 220.1h2.4" fill="none" stroke="#000" stroke-width=".42"/>
<text font-size="9.4" x="74.8" y="21.3">ESQUEMA PARA POSICIONAR LOS ELEMENTOS PARA SU SOLDADURA</text>
<g font-size="7.9">
<text x="305.3" y="211.5">AJUSTE DE TUBO</text>
<text x="313.9" y="220.5">SCALE 2 : 1</text>
</g>
<g font-size="4.7">
<text x="304.6" y="263.9">Planos Producción</text>
<text x="304.6" y="269.3">Base cambio aut.</text>
</g>
<g font-size="4.2">
<text x="34" y="9.6">6</text>
<text x="104" y="9.6">5</text>
<text x="174" y="9.6">4</text>
<text x="244" y="9.6">3</text>
<text x="314" y="9.6">2</text>
<text x="384" y="9.6">1</text>
<text x="6.8" y="38.7">D</text>
<text x="410.6" y="38.7">D</text>
<text x="7" y="112.9">C</text>
<text x="410.8" y="112.9">C</text>
<text x="7" y="187.1">B</text>
<text x="410.8" y="187.1">B</text>
<text x="7" y="261.4">A</text>
<text x="410.8" y="261.4">A</text>
<text x="34" y="290.4">6</text>
<text x="104" y="290.4">5</text>
<text x="174" y="290.4">4</text>
<text x="244" y="290.4">3</text>
<text x="314" y="290.4">2</text>
<text x="384" y="290.4">1</text>
</g>
<g font-size="3.9">
<text x="275.6" y="45.8">2,5</text>
<text x="364.6" y="45.8">2,5</text>
<text x="30.1" y="48.4">5</text>
<text x="48.8" y="77.4">4</text>
<text x="131.6" y="103.1">2</text>
<text x="96" y="149.7">6</text>
<text x="267.3" y="152.8">5</text>
<text x="193.7" y="178.5">1</text>
<text x="213" y="215.4">3</text>
<text x="75" y="245.6">ITEM</text>
<text x="85" y="245.6">QTY</text>
<text x="97.8" y="245.6">PART NUMBER</text>
<text x="157.2" y="245.6">DESCRIPTION</text>
<text x="209.6" y="245.7">MASS (kg)</text>
<text x="78.1" y="250.9">1</text>
<text x="87.2" y="250.9">1</text>
<text x="93.2" y="250.9">CA-SMT-02-CRF01</text>
<text x="128.1" y="251">Chapa Bandeja Brazo, espesor 3 mm</text>
<text x="214.2" y="250.9">2,57</text>
<text x="78.1" y="256.2">2</text>
<text x="87.2" y="256.2">1</text>
<text x="93.2" y="256.2">CA-SMT-02-SBR01</text>
<text x="128.1" y="256.3">Tubo soldado 50x40x1,5</text>
<text x="215.2" y="256.2">2,1</text>
<text x="78.1" y="261.5">3</text>
<text x="87.2" y="261.5">1</text>
<text x="93.2" y="261.5">CA-SMT-02-CART01</text>
<text x="128.1" y="261.6">Cartela Delantera Soldada, espesor 4 mm</text>
<text x="214.2" y="261.5">0,17</text>
<text x="78.1" y="266.8">4</text>
<text x="87.2" y="266.8">1</text>
<text x="93.2" y="266.8">CA-SMT-02-CRBR01</text>
<text x="128.1" y="266.9">Cartela con agujero posicionador, espesor 2 mm</text>
<text x="214.2" y="266.8">0,05</text>
<text x="78.1" y="272.2">5</text>
<text x="87.2" y="272.2">1</text>
<text x="93.2" y="272.2">CA-SMT-02-CSQ01</text>
<text x="128.1" y="272.2">Tubo Soldado para Eje de Rotación</text>
<text x="214.2" y="272.2">0,04</text>
<text x="358.5" y="275">CA-SMT-02-SBAU01</text>
<text x="78.1" y="277.5">6</text>
<text x="87.2" y="277.5">1</text>
<text x="93.2" y="277.5">CA-SMT-02-CC03</text>
<text x="128.1" y="277.5">Cartela Trasera Soldada, espesor 4 mm</text>
<text x="214.2" y="277.5">0,12</text>
<text x="358.5" y="279.4">1486</text>
</g>
<g font-size="3.1">
<text x="281.3" y="44.4">+0,1</text>
<text x="281.5" y="47">-0,1</text>
<text x="370.3" y="44.4">+0,1</text>
<text x="370.6" y="47">-0,1</text>
<text x="312.7" y="246.8">Tolerancias para dimensiones lineales y angulares sin indicación individual</text>
<text x="312.7" y="250.4">de tolerancia, según ISO 2768-1:1989</text>
<text x="312.7" y="254">Zonas de rugosidad no especificada, Ra 3.2</text>
<text x="377.7" y="285.6">A3</text>
<text x="397" y="285.9">2 /7</text>
</g>
<g font-size="2.4">
<text x="271.2" y="244.4">MATERIAL:</text>
<text x="271.3" y="252">ACABADO SUPERFICIAL:</text>
<text x="271.4" y="247.9">Welded Aluminum-6061</text>
<text x="271.3" y="254.6">Negro Satinado Liso</text>
<text x="271.2" y="259.7">SCALE:</text>
<text x="350.6" y="260.8">DRAWN: Carlos Ruiz Madrigal</text>
<text x="391.2" y="260.6">31/01/2014</text>
<text x="350.6" y="267">CHECKED: Antonio Garcia</text>
<text x="391.2" y="266.7">12/03/2014</text>
<text x="350.6" y="271.4">DWG NO:</text>
<text x="350.8" y="276.9">Id. Ref:</text>
<text x="350.8" y="282.8">REV</text>
<text x="371.2" y="282.9">SIZE</text>
<text x="390.9" y="282.9">SHEET</text>
</g>
</svg>
